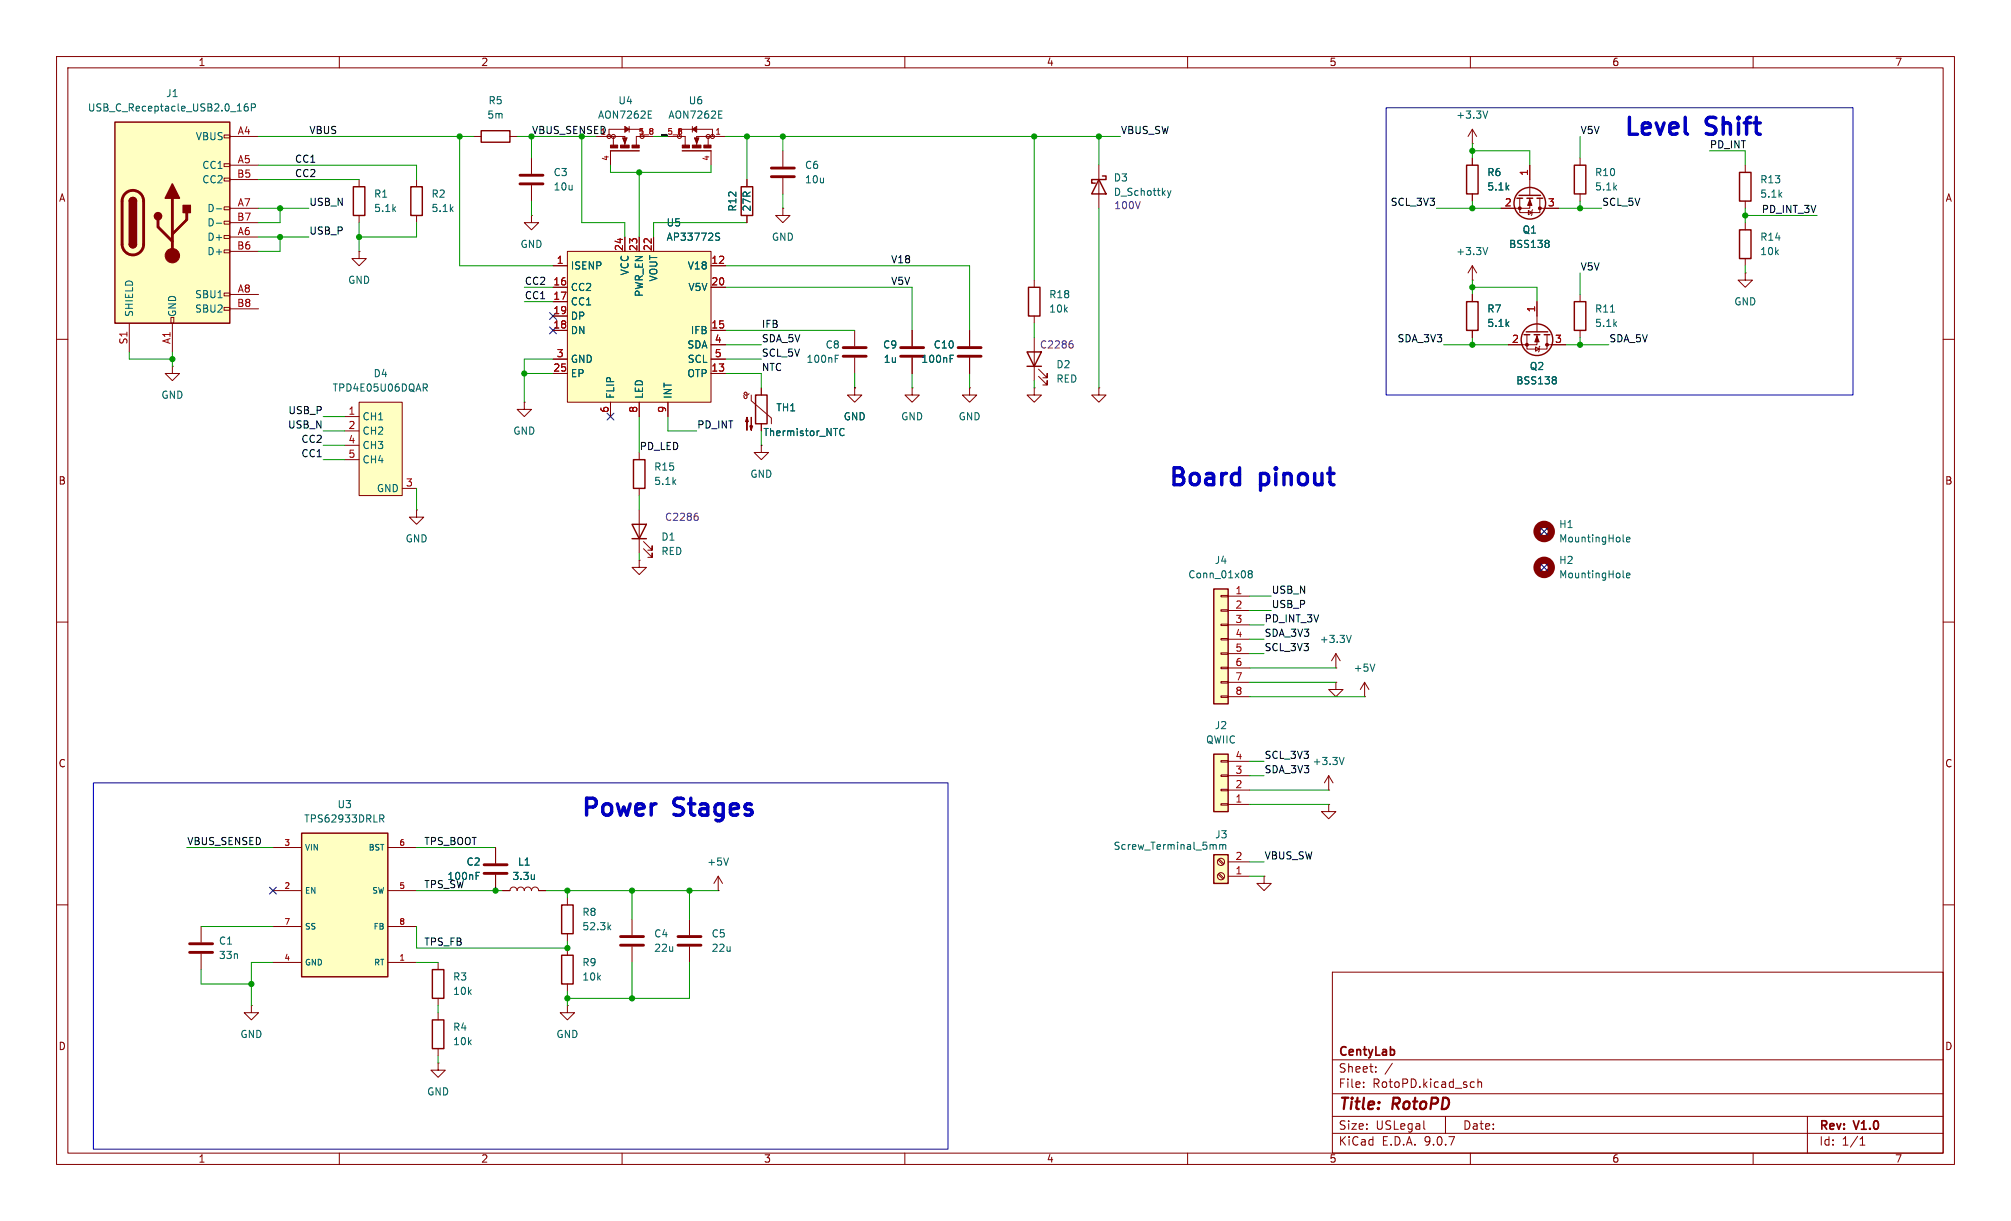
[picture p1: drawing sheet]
<svg xmlns="http://www.w3.org/2000/svg" width="356mm" height="216mm" viewBox="0 0 356 216" stroke-linecap="round" stroke-linejoin="round" font-family="sans-serif">
<g fill="none" stroke="#840000" stroke-width=".18">
<path d="M10 10h335.6v195.9h-335.6zM12 12h331.6v191.9h-331.6zM60 10v2M110 10v2M160 10v2M210 10v2M260 10v2M310 10v2M63.5 31.8v1.2M63.5 38.1v1.3M10 60h2M343.6 60h2"/>
<path d="M113 99.1v1.2h1.3l-1.3 1.3-1.2-1.3h1.2M113 99.1h.1M113 90.2v7.6M113.8 97l1.5 1.6v-.8v.8h-.7M113.8 95.8l1.5 1.5v-.8v.8h-.7M10 110h2M236.2 118.1h.1M236.2 115.6l-.7 1.2M236.2 115.6l.8 1.2M236.2 115.6v2.5M343.6 110h2M236.2 120.7v1.2h1.3l-1.3 1.3-1.3-1.3h1.3"/>
<path d="M236.2 120.7h.1M241.3 123.2h.1M241.3 120.7l-.8 1.2M241.3 120.7l.8 1.2M241.3 120.7v2.5M10 160h2M235.6 171.9h108v32h-108zM343.6 160h2M235.6 197.4h108M235.6 193.4h108M235.6 187.4h108M241.1 192.1v.2"/>
<path d="M241.1 191.4v.1M243.3 189.4v.2M243.3 188.7v.1M246.2 188l-1.3 1.9M251.8 199.6l.2 .1M255.6 197.4v3M260.3 191.3l.4 .1M260.7 192.2l-.4 .1M261.3 191.4l.3-.1 .3 .1 .1 .9M261.3 190.8v1.5M319.6 197.4v6.5M60 203.9v2"/>
<path d="M110 203.9v2M160 203.9v2M210 203.9v2M235.6 200.4h108M260 203.9v2M310 203.9v2M328.9 202.5h.9M328.9 201.4l.4-.4v1.5"/>
</g>
<path d="M62.5 33h2v5.1h-2zM111.8 92.7h2.5l-1.3 2.6zM111.8 95.3h2.5" fill="none" stroke="#840000" stroke-width=".25"/>
<path d="M238.9 112.3l-.4 1.3M243.1 117.4l-.4 1.3" fill="none" stroke="#006464" stroke-width=".18"/>
<path d="M123.1 90.7h.2M123.2 91.2l.3 .3v.3l-.3 .2" fill="none" stroke="#840084" stroke-width=".18"/>
<path d="M53.3 147.3h15.3v25.4h-15.3z" fill="#ffffc2"/>
<path d="M53.3 147.3h15.3v25.4h-15.3z" fill="none" stroke="#840000" stroke-width=".25"/>
<path d="M48.3 149.9h5M48.3 157.5h5M68.6 149.9h5.1M68.6 157.5h5.1M48.3 170.2h5M48.3 163.8h5M68.6 170.2h5.1M68.6 163.8h5.1" fill="none" stroke="#840000" stroke-width=".18"/>
<path d="M67.2 144.1h.4l.3 .2-.1 .4-.6 .1M67.5 144.8l.4 .6" fill="none" stroke="#006464" stroke-width=".18"/>
<path d="M214.6 151.1h2.6v5.1h-2.6z" fill="#ffffc2"/>
<path d="M72.6 33h2.1v5.1h-2.1zM181.9 50.8h2v5.1h-2zM181.6 62.2h2.5l-1.2 2.6zM181.6 64.8h2.5M112 81.3h2v5.1h-2zM214.6 151.1h2.6v5.1h-2.6z" fill="none" stroke="#840000" stroke-width=".25"/>
<g fill="none" stroke="#840000" stroke-width=".18">
<path d="M73.7 31.8v1.2M73.7 38.1v1.3M63.5 44.5v1.2h1.3l-1.3 1.3-1.3-1.3h1.3M63.5 44.5h.1M151.1 58.4v2.8M161.3 58.4v2.8M171.4 58.4v2.8M182.9 49.5v1.3M182.9 55.9v1.3M182.9 59.7v7.6M260.3 49.5h.1M260.3 47l-.7 1.3"/>
<path d="M260.3 47l.8 1.3M260.3 47v2.5M92.7 71.1v1.3h1.3l-1.3 1.3-1.3-1.3h1.3M92.7 71.1h.1M151.1 68.6v1.3h1.3l-1.3 1.2-1.2-1.2h1.2M151.1 68.6h.1M151.1 63.2v2.8M161.3 68.6v1.3h1.3l-1.3 1.2-1.3-1.2h1.3M161.3 68.6h.1M161.3 63.2v2.8M171.4 63.2v2.8M182.9 68.6v1.3h1.2l-1.2 1.2-1.3-1.2h1.3"/>
<path d="M182.9 68.6h.1M183.6 66.5l1.6 1.6v-.8v.8h-.8M183.6 65.3l1.6 1.5v-.8v.8h-.8M194.3 68.6v1.3h1.3l-1.3 1.2-1.3-1.2h1.3M194.3 68.6h.1M113 80v1.3M113 86.4v1.2M215.4 154.6l.9 .8M215.4 152.1l.9 .8M215.6 154.4l.8 .9M215.6 151.9l.8 .8M217.2 154.9h3.8"/>
<path d="M217.2 152.4h3.8M223.5 154.9v1.3h1.3l-1.3 1.3-1.3-1.3h1.3M223.5 154.9h.1M121.9 162.6v2.8M121.9 167.4v2.8M77.5 188v1.2h1.2l-1.2 1.3-1.3-1.3h1.3M77.5 188h.1"/>
<circle cx="215.9" cy="154.9" r=".63"/>
<circle cx="215.9" cy="152.4" r=".63"/>
</g>
<path d="M263.1 43.8l-.5 1.2M147.7 63.4h.4M147.7 62.8h.6M168 63.4h.4M168 62.8h.6M215 149.4l.1 .8M215.7 149.3v.9M215.7 149.5l.3-.2 .2 .2M216.2 149.5l.2-.2 .3 .1 .1 .8M216.2 149.5v.7" fill="none" stroke="#006464" stroke-width=".18"/>
<path d="M149.1 61.5h4.1M149.1 63h4.1M159.3 61.5h4M159.3 63h4M169.4 61.5h4.1M169.4 63h4.1M119.9 165.6h4.1M119.9 167.1h4.1" fill="none" stroke="#840000" stroke-width=".51"/>
<path d="M189.4 60.3h.2M189.5 60.8l.3 .2v.3l-.3 .2" fill="none" stroke="#840084" stroke-width=".18"/>
<path d="M20.3 21.6h20.3v35.6h-20.3z" fill="#ffffc2"/>
<g fill="none" stroke="#840000" stroke-width=".18">
<path d="M39.6 23.9h1v.5h-1zM39.6 29h1v.5h-1zM39.6 31.5h1v.5h-1zM39.6 36.6h1v.5h-1zM39.6 39.1h1v.5h-1zM40.6 24.1h5.1M40.6 29.2h5.1M40.6 31.8h5.1M40.6 36.8h5.1M40.6 39.4h5.1M83.8 24.1h1.3M90.2 24.1h1.2"/>
<path d="M94 38.1v1.3h1.2l-1.2 1.2-1.3-1.2h1.3M94 38.1h.1M94 27.9v2.8M94 32.8v2.8M105.4 24.1h5.1v1.6M107.9 26.7v2.5M108.5 24.1v1.6M110.1 24.4h.8l-.4 1zM110.5 22.4l.8 .5-.8 .5zM111.3 22.4v1M112.5 24.1v1.6M113 24.1h2.6"/>
<path d="M113.5 22.9h-5.8v1.2M118.1 24.1h3.1v1.6M120.1 22.9h5.9v1.2M122.4 22.9l.8-.5v1zM122.4 22.4v1M122.8 24.4h.8l-.4 1zM125.2 24.1v1.6M125.7 26.7v2.5M128.3 24.1h-5.1v1.6M22.9 57.2v5M30.2 56.1h.5v1.1h-.5zM30.5 57.2v5"/>
<path d="M39.6 41.7h1v.5h-1zM39.6 44.2h1v.5h-1zM39.6 51.8h1v.5h-1zM39.6 54.4h1v.5h-1zM40.6 41.9h5.1M40.6 44.5h5.1M40.6 52.1h5.1M40.6 54.6h5.1M260.3 52.1v1.2M260.3 58.4v1.3M270 59.2v2.5h3.6v-2.5M271.8 59.2v1.8h-5.1"/>
<path d="M271.8 53.3v5.4M279.4 52.1v1.2M279.4 58.4v1.3M171.4 68.6v1.3h1.3l-1.3 1.2-1.2-1.2h1.2M171.4 68.6h.1M271.5 61.3l.7 .4-.7 .4zM272.3 61.2l-.1 .1v.8l-.2 .1M273.6 61h3.3"/>
<circle cx="107.7" cy="24.1" r=".36"/>
<circle cx="108.5" cy="24.1" r=".36"/>
<circle cx="125.2" cy="24.1" r=".36"/>
<circle cx="126" cy="24.1" r=".36"/>
</g>
<g fill="none" stroke="#840000" stroke-width=".25">
<path d="M20.3 21.6h20.3v35.6h-20.3zM22.9 35.6a.64 .64 0 0 1 .6-.7 .64 .64 0 0 1 .6 .7M85.1 23.1h5.1v2h-5.1zM107.9 26.7h5.1M110.5 25l.2-.5h-.5l.3 .6M110.6 22.6l.4 .3-.4 .2zM120.6 26.7h5.1M122.7 22.9l.4-.3v.5zM123.2 25l-.3-.5h.5l-.2 .6M22.9 43.2a.64 .64 0 0 0 .6 .6 .64 .64 0 0 0 .6-.6M259.3 53.3h2.1v5.1h-2.1zM269.5 59.2h1"/>
<path d="M269.9 58.7h3.8M271.3 59.2h1M273 59.2h1.1M278.4 53.3h2v5.1h-2z"/>
<circle cx="271.8" cy="60.1" r="2.79"/>
</g>
<path d="M22.1 34.2a1.9 1.9 0 0 1 2.1-.4 1.9 1.9 0 0 1 1.2 1.8v7.6a1.91 1.91 0 0 1-1.9 1.9 1.91 1.91 0 0 1-1.9-1.9v-7.8l.2-.6zM27.9 38.9v1.2l2.6 2.6M30.5 35.1v10.1M33 37.6v1.3l-2.5 2.5M91.9 31h4.1M91.9 32.5h4.1" fill="none" stroke="#840000" stroke-width=".51"/>
<g fill="#840000" stroke="#840000" stroke-width=".25">
<path d="M22.9 35.6h1.2v7.6h-1.2z"/>
<path d="M23 35.1a.64 .64 0 0 1 .7-.1 .64 .64 0 0 1 .4 .6h-1.2z"/>
<path d="M22.9 43.2h1.2a.64 .64 0 0 1-.6 .6 .64 .64 0 0 1-.6-.6z"/>
<path d="M30.5 32.5l1.2 2.6h-2.5z"/>
<path d="M32.4 36.3h1.3v1.3h-1.3z"/>
<circle cx="27.9" cy="38.2" r=".63"/>
</g>
<g fill="#840000" stroke="#840000" stroke-width=".18">
<path d="M271.8 59.4l.4 1.1h-.8z"/>
<path d="M120.6 25.7h1.3v.5h-1.3z"/>
<path d="M122.4 25.7h1.6v.5h-1.6z"/>
<path d="M124.5 25.7h1.2v.5h-1.2z"/>
<path d="M111.8 25.7h1.2v.5h-1.2z"/>
<path d="M109.7 25.7h1.6v.5h-1.6z"/>
<path d="M107.9 25.7h1.3v.5h-1.3z"/>
<circle cx="30.5" cy="45.2" r="1.27"/>
<circle cx="273.6" cy="61" r=".25"/>
<circle cx="270" cy="61" r=".25"/>
</g>
<g fill="none" stroke="#006464" stroke-width=".18">
<path d="M43.8 18.4h-.4a.86 .86 0 0 0 0 1.2l.4-.1 .1-.4-.2-.3-.4 .1-.1 .2M44.4 19h.7l.1-.2-.1-.3-.7-.1v1.2M114.6 19.6h.6M127.1 19.6h.6M38.3 36.9h.9M38.3 39.5h.9M114.6 20.9h.6M127.1 20.9h.6M284.8 55.2h.7M275 66.6l.2 .3-.2 .3 .2 .2v.2l-.2 .3M287 95.6l.2 .2M287.6 95.4l.6-.1v-.3h-.4l-.2 .2 .1 .6h.5"/>
<path d="M287 102l.2 .2M287.6 101.8l.6-.2v-.2l-.4-.1-.2 .2 .1 .6h.5"/>
</g>
<g fill="none" stroke="#840000" stroke-width="1.3">
<circle cx="273.1" cy="94" r="1.27"/>
<circle cx="273.1" cy="100.3" r="1.27"/>
</g>
<path d="M214.6 104.1h2.6v20.4h-2.6z" fill="#ffffc2"/>
<path d="M214.6 104.1h2.6v20.4h-2.6z" fill="none" stroke="#840000" stroke-width=".25"/>
<g fill="none" stroke="#840000" stroke-width=".18">
<path d="M215.9 105.3h1.3v.2h-1.3zM215.9 107.8h1.3v.3h-1.3zM215.9 110.4h1.3v.2h-1.3zM215.9 112.9h1.3v.3h-1.3zM215.9 115.4h1.3v.3h-1.3zM215.9 118h1.3v.2h-1.3zM217.2 105.4h3.8M217.2 108h3.8M217.2 110.5h3.8M217.2 113h3.8M217.2 115.6h3.8M217.2 118.1h3.8"/>
<path d="M215.9 120.5h1.3v.3h-1.3zM215.9 123.1h1.3v.2h-1.3zM217.2 120.7h3.8M217.2 123.2h3.8"/>
</g>
<path d="M220.9 101.5l-.2-.3 .2-.3h.3l.2 .3-.2 .3M220.9 101.5l-.2 .2 .1 .4 .1 .1 .4-.1 .1-.2v-.2l-.2-.2M220.9 101.5h.3" fill="none" stroke="#006464" stroke-width=".18"/>
<path d="M100.3 44.5h25.4v26.6h-25.4z" fill="#ffffc2"/>
<g fill="none" stroke="#840000" stroke-width=".18">
<path d="M97.8 47h2.5M97.8 50.8h2.5M97.8 53.3h2.5M97.8 55.9h2.5M97.8 58.4h2.5M100.3 44.5h25.4v26.6h-25.4zM110.5 41.9v2.6M113 41.9v2.6M115.6 41.9v2.6M125.7 47h2.6M125.7 50.8h2.6M125.7 58.4h2.6"/>
<path d="M97.8 63.5h2.5M97.8 66h2.5M107.9 71.1v2.6M113 71.1v2.6M118.1 71.1v2.6M125.7 63.5h2.6M125.7 66h2.6M125.7 61h2.6M234.9 142.2v1.3h1.3l-1.3 1.3-1.2-1.3h1.2M234.9 142.2h.1"/>
</g>
<path d="M126.8 41.8l.3 .1 .1 .3-.2 .3h-.3M126.8 41.2l.4 .1" fill="none" stroke="#006464" stroke-width=".18"/>
<path d="M214.6 133.4h2.6v10.1h-2.6z" fill="#ffffc2"/>
<path d="M214.6 133.4h2.6v10.1h-2.6z" fill="none" stroke="#840000" stroke-width=".25"/>
<path d="M215.9 139.6h1.3v.2h-1.3zM215.9 137h1.3v.3h-1.3zM215.9 134.5h1.3v.2h-1.3zM217.2 139.7h3.8M217.2 137.2h3.8M217.2 134.6h3.8M234.9 139.7h.1M234.9 137.2l-.7 1.2M234.9 137.2l.8 1.2M234.9 137.2v2.5M215.9 142.1h1.3v.3h-1.3zM217.2 142.2h3.8" fill="none" stroke="#840000" stroke-width=".18"/>
<path d="M237.7 133.9l-.5 1.3" fill="none" stroke="#006464" stroke-width=".18"/>
<path d="M63.5 71.1h7.6v16.5h-7.6z" fill="#ffffc2"/>
<g fill="none" stroke="#840000" stroke-width=".18">
<path d="M132.1 31.8v1.2M132.1 38.1v1.3M138.4 36.8v1.3h1.3l-1.3 1.3-1.2-1.3h1.2M138.4 36.8h.1M138.4 26.7v2.8M138.4 31.5v2.8M194.3 29.2v7.6M260.3 25.4h.1M260.3 22.9v2.5M260.3 27.9v1.3M260.3 34.3v1.3M260.3 22.9l-.7 1.2"/>
<path d="M260.3 22.9l.8 1.2M268.7 35.1v2.5h3.6v-2.5M270.3 37.2l.6 .4-.6 .4zM270.5 35.1v1.7h-5.1M270.5 29.2v5.3M271 37.1l-.1 .1v.8l-.1 .1M272.3 36.8h3.3M279.4 27.9v1.3M279.4 34.3v1.3M308.6 29.2v1.3M308.6 35.6v1.2M308.6 39.4v1.2"/>
<path d="M97.8 47h2.5M97.8 50.8h2.5M97.8 53.3h2.5M97.8 55.9h2.5M97.8 58.4h2.5M110.5 41.9v2.6M113 41.9v2.6M115.6 41.9v2.6M125.7 47h2.6M125.7 50.8h2.6M125.7 58.4h2.6M161.3 58.4v2.8"/>
<path d="M171.4 58.4v2.8M260.3 52.1v1.2M260.3 58.4v1.3M271.8 53.3v2.6M308.6 48.3v1.2h1.3l-1.3 1.3-1.3-1.3h1.3M308.6 48.3h.1M308.6 45.7v1.3M30.5 64.8v1.2h1.2l-1.2 1.3-1.3-1.3h1.3M30.5 64.8h.1M61 73.7h2.5M61 76.2h2.5M61 78.7h2.5"/>
<path d="M63.5 71.1h7.6v16.5h-7.6zM97.8 63.5h2.5M97.8 66h2.5M107.9 71.1v2.6M113 71.1v2.6M118.1 71.1v2.6M125.7 61h2.6M125.7 63.5h2.6M125.7 66h2.6M132.5 69.6l-.3 .2-.3 .1-.3-.2v-.2l.3-.2 .2 .2v.8l-.2 .2-.2-.1-.3-.4M132.8 69.9v1l3.6 3v1M134.6 78.7v1.3h1.3l-1.3 1.3-1.3-1.3h1.3"/>
<path d="M134.6 78.7h.1M134.6 68.6v1.3M134.6 74.9v1.3M151.1 68.6h.1M161.3 63.2v2.8M171.4 63.2v2.8M266.7 61h2.5M274.3 61h2.6M61 81.3h2.5M71.1 86.4h2.6M73.7 90.2v1.2h1.2l-1.2 1.3-1.3-1.3h1.3M73.7 90.2h.1"/>
<path d="M87.6 149.9v2.8M87.6 154.7v2.8M88.9 157.5h1.3a.64 .64 0 0 1 .6-.7 .64 .64 0 0 1 .6 .7 .64 .64 0 0 1 .7-.7 .64 .64 0 0 1 .6 .7 .64 .64 0 0 1 .6-.7 .64 .64 0 0 1 .7 .7 .64 .64 0 0 1 .6-.7 .64 .64 0 0 1 .6 .7h1.3M100.3 158.8v1.2M127 157.5h.1M127 154.9l-.8 1.3M127 154.9l.8 1.3M127 154.9v2.6M35.6 163.8v2.8M35.6 168.7v2.8M44.4 177.8v1.3h1.3l-1.3 1.2-1.2-1.2h1.2M44.4 177.8h.1"/>
<path d="M77.5 170.2v1.3M77.5 176.5v1.3M77.5 179.1v1.2M100.3 177.8v1.3h1.3l-1.3 1.2-1.2-1.2h1.2M100.3 177.8h.1M100.3 165.1v1.3M100.3 167.6v1.3M100.3 174v1.3M111.8 162.6v2.8M111.8 167.4v2.8M77.5 185.4v1.3"/>
</g>
<g fill="none" stroke="#006464" stroke-width=".18">
<path d="M263.1 19.6l-.5 1.3M206.5 33.7l.3 .9M206.8 34.6l-.3 .4M207.1 33.7l-.3 .9M126.8 41.8l.3 .1 .1 .3-.2 .3h-.3M126.8 41.2l.4 .1M273.7 42.5l.2 .2-.2 .3 .2 .3v.2l-.2 .3M74.8 67.9h.5l.3 .2-.2 .4-.6 .1M75.1 68.6l.5 .6M148.5 76.5l.2 .5h.3l.3-.1M149.3 75.9l-.3-.1h-.3l-.2 .5M168 63.4h.4"/>
<path d="M168 62.8h.6M275 66.6l.2 .3-.2 .3 .2 .2v.2l-.2 .3M84.2 154.9h.4M84.2 154.2h.6M94.5 154.7v.8M94.5 155.4l-.1 .1M128.8 151.7l-.4 1.3M107.6 163.9l.4 .5M108 163.6l-.5 .4"/>
</g>
<g fill="none" stroke="#840000" stroke-width=".25">
<path d="M131.1 33h2v5.1h-2zM194.3 31.8l1.3 2.5h-2.6zM194.9 31.1h.7v.7h-2.6v.6h.7M259.3 29.2h2.1v5.1h-2.1zM268.2 35.1h1M268.6 34.5h3.8M270 35.1h1M271.8 35.1h1M278.4 29.2h2v5.1h-2zM307.6 30.5h2v5.1h-2zM307.6 40.6h2v5.1h-2zM133.6 69.9h2v5h-2z"/>
<path d="M76.5 171.5h2v5h-2zM99.3 160h2v5.1h-2zM99.3 168.9h2v5.1h-2zM76.5 180.3h2v5.1h-2z"/>
<circle cx="270.5" cy="35.9" r="2.79"/>
</g>
<g fill="#840000" stroke="#840000" stroke-width=".18">
<path d="M270.5 35.3l.4 1h-.8z"/>
<path d="M132.1 73.8l.2 .7h-.5l.3-.7v2.3z"/>
<path d="M132.8 73.8v2.3l-.2-.8h.5l-.3 .8z"/>
<circle cx="272.3" cy="36.8" r=".25"/>
<circle cx="268.7" cy="36.8" r=".25"/>
</g>
<path d="M136.4 29.7h4.1M136.4 31.2h4.1M85.6 152.9h4.1M85.6 154.4h4.1M33.5 166.9h4.1M33.5 168.4h4.1M109.7 165.6h4.1M109.7 167.1h4.1" fill="none" stroke="#840000" stroke-width=".51"/>
<g fill="none" stroke="#009600" stroke-width=".18">
<path d="M45.7 24.1h38.1M45.7 29.2h28v2.6M45.7 36.8h8.9M45.7 31.8h17.8M49.5 36.8v2.6h-3.8M63.5 39.4v5.1M73.7 39.4v2.5h-10.2M81.3 24.1v22.9h16.5M91.4 24.1h11.5v15.3h7.6v2.5M94 24.1v3.8M94 35.6v2.5M107.9 29.2v1.3h17.8v-1.3"/>
<path d="M113 30.5v11.4M115.6 24.1h2.5M128.3 24.1h69.8M132.1 39.4h-16.5v2.5M132.1 24.1v7.7M138.4 24.1v2.6M138.4 34.3v2.5M182.9 24.1v25.4M194.3 24.1v5.1M194.3 36.8v31.8M254 36.8h11.4M260.3 25.4v2.5"/>
<path d="M260.3 35.6v1.2M260.3 26.7h10.2v2.5M275.6 36.8h7.6M279.4 24.1v3.8M279.4 35.6v1.2M302.3 26.7h6.3v2.5M308.6 38.1h12.7M308.6 36.8v2.6M45.7 41.9h8.9M49.5 41.9v2.6h-3.8M92.7 50.8h5.1M92.7 53.3h5.1"/>
<path d="M128.3 50.8h33v7.6M128.3 47h43.1v11.4M128.3 58.4h22.8M182.9 57.2v2.5M260.3 50.8h11.5v2.5M260.3 49.5v2.6M260.3 59.7v1.3M279.4 48.3v3.8M279.4 59.7v1.3M308.6 47v1.3M22.9 62.2v1.3h7.6M30.5 62.2v2.6"/>
<path d="M57.1 76.2h3.9M57.1 78.7h3.9M57.1 73.7h3.9M92.7 66h5.1M97.8 63.5h-5.1v7.6M113 73.7v6.3M118.1 73.7v2.5h5.1M128.3 63.5h6.3M128.3 66h6.3v2.6M128.3 61h6.3M134.6 76.2v2.5M151.1 66v2.6"/>
<path d="M161.3 66v2.6M171.4 66v2.6M182.9 67.3v1.3M255.3 61h11.4M276.9 61h7.6M57.1 81.3h3.9M73.7 86.4v3.8M113 87.6v2.6M113 97.8v1.3M221 118.1h15.2M221 105.4h3.8M221 115.6h2.5"/>
<path d="M221 113h2.5M221 108h3.8M221 110.5h2.5M221 120.7h15.2M221 123.2h20.3M221 137.2h2.5M221 134.6h2.5M221 139.7h13.9M33 149.9h15.3M73.7 149.9h13.9M73.7 157.5h15.2M96.5 157.5h30.5"/>
<path d="M100.3 157.5v1.3M111.8 157.5v5.1M121.9 157.5v5.1M221 152.4h2.5M221 142.2h13.9M221 154.9h2.5M35.6 171.5v2.5h8.8M35.6 163.8h12.7M48.3 170.2h-3.9v7.6M73.7 163.8v3.8h26.6v-1.2M73.7 170.2h3.8M77.5 177.8v1.3"/>
<path d="M100.3 175.3v2.5M111.8 170.2v6.3M121.9 170.2v6.3h-21.6M77.5 186.7v1.3"/>
</g>
<path d="M97.2 57.8l1.2 1.2M97.2 55.3l1.2 1.2M98.4 57.8l-1.2 1.2M98.4 55.3l-1.2 1.2M107.3 73.1l1.3 1.2M108.6 73.1l-1.3 1.2M272.4 99.7l1.3 1.2M272.4 93.4l1.3 1.2M273.7 99.7l-1.3 1.2M273.7 93.4l-1.3 1.2M47.7 156.9l1.2 1.2M48.9 156.9l-1.2 1.2" fill="none" stroke="#000084" stroke-width=".18"/>
<path d="M245.1 19.1h82.6v50.8h-82.6zM16.5 138.4h151.1v64.8h-151.1z" fill="none" stroke="#0000c2" stroke-width=".18"/>
<g fill="#009600" stroke="#009600" stroke-width=".18">
<circle cx="308.6" cy="38.1" r=".46"/>
<circle cx="132.1" cy="24.1" r=".46"/>
<circle cx="138.4" cy="24.1" r=".46"/>
<circle cx="182.9" cy="24.1" r=".46"/>
<circle cx="194.3" cy="24.1" r=".46"/>
<circle cx="113" cy="30.5" r=".46"/>
<circle cx="260.3" cy="26.7" r=".46"/>
<circle cx="260.3" cy="36.8" r=".46"/>
<circle cx="279.4" cy="61" r=".46"/>
<circle cx="260.3" cy="61" r=".46"/>
<circle cx="279.4" cy="36.8" r=".46"/>
<circle cx="260.3" cy="50.8" r=".46"/>
<circle cx="63.5" cy="41.9" r=".46"/>
<circle cx="49.5" cy="36.8" r=".46"/>
<circle cx="49.5" cy="41.9" r=".46"/>
<circle cx="30.5" cy="63.5" r=".46"/>
<circle cx="111.8" cy="157.5" r=".46"/>
<circle cx="121.9" cy="157.5" r=".46"/>
<circle cx="111.8" cy="176.5" r=".46"/>
<circle cx="100.3" cy="157.5" r=".46"/>
<circle cx="100.3" cy="176.5" r=".46"/>
<circle cx="92.7" cy="66" r=".46"/>
<circle cx="81.3" cy="24.1" r=".46"/>
<circle cx="44.4" cy="174" r=".46"/>
<circle cx="87.6" cy="157.5" r=".46"/>
<circle cx="100.3" cy="167.6" r=".46"/>
</g>
<g font-size="4.2" fill="#0000c2">
<text x="287" y="24.1">Level</text>
<text x="301.9" y="24.1">Shift</text>
<text x="206.5" y="86.1">Board</text>
<text x="223" y="86.1">pinout</text>
<text x="102.6" y="144.5">Power</text>
<text x="119.4" y="144.5">Stages</text>
</g>
<g font-size="2.8" fill="#840000">
<text x="236.6" y="196.8">Title:</text>
<text x="246.3" y="196.8">RotoPD</text>
</g>
<g font-size="2.1" fill="#840000">
<text x="236.6" y="189.9">Sheet:</text>
<text x="236.6" y="187.1">CentyLab</text>
<text x="236.6" y="192.6">File:</text>
<text x="242.7" y="192.6">RotoPD.kicad_sch</text>
<text x="236.6" y="202.8">KiCad</text>
<text x="236.6" y="200">Size:</text>
<text x="243.3" y="200">USLegal</text>
<text x="244.3" y="202.8">E.D.A.</text>
<text x="251.9" y="202.8">9.0.7</text>
<text x="258.6" y="200">Date:</text>
<text x="321.6" y="200.2">Rev:</text>
<text x="321.6" y="202.8">Id:</text>
<text x="325.7" y="202.8">1/1</text>
<text x="328" y="200.2">V1.0</text>
</g>
<g font-size="1.8" fill="#840000">
<text x="35" y="11.9">1</text>
<text x="85" y="11.9">2</text>
<text x="135" y="11.9">3</text>
<text x="185" y="11.9">4</text>
<text x="235" y="11.9">5</text>
<text x="285" y="11.9">6</text>
<text x="335" y="11.9">7</text>
<text x="10.3" y="35.9">A</text>
<text x="343.9" y="35.9">A</text>
<text x="10.3" y="85.9">B</text>
<text x="343.9" y="85.9">B</text>
<text x="10.3" y="135.9">C</text>
<text x="343.9" y="135.9">C</text>
<text x="10.3" y="185.9">D</text>
<text x="343.9" y="185.9">D</text>
<text x="35" y="205.8">1</text>
<text x="85" y="205.8">2</text>
<text x="135" y="205.8">3</text>
<text x="185" y="205.8">4</text>
<text x="235" y="205.8">5</text>
<text x="285" y="205.8">6</text>
<text x="335" y="205.8">7</text>
</g>
<g font-size="1.8" fill="#006464">
<text x="29.3" y="17.4">J1</text>
<text x="15.4" y="19.9">USB_C_Receptacle_USB2.0_16P</text>
<text x="86.1" y="21.2">5m</text>
<text x="86.3" y="18.6">R5</text>
<text x="105.6" y="21.2">AON7262E</text>
<text x="109.2" y="18.6">U4</text>
<text x="118.1" y="21.2">AON7262E</text>
<text x="121.7" y="18.6">U6</text>
<text x="257.4" y="21.2">+3.3V</text>
<text x="34.5" y="25">VBUS</text>
<text x="35.7" y="30.1">CC1</text>
<text x="35.7" y="32.6">CC2</text>
<text x="66" y="35.2">R1</text>
<text x="76.2" y="35.2">R2</text>
<text x="97.8" y="31.3">C3</text>
<text x="97.8" y="33.9">10u</text>
<text x="142.2" y="30.1">C6</text>
<text x="142.2" y="32.6">10u</text>
<text x="196.9" y="32.3">D3</text>
<text x="196.9" y="34.8">D_Schottky</text>
<text x="262.9" y="31.3">R6</text>
<text x="262.9" y="33.9">5.1k</text>
<text x="281.9" y="33.9">5.1k</text>
<text x="281.9" y="31.3">R10</text>
<text x="311.2" y="35.2">5.1k</text>
<text x="311.2" y="32.6">R13</text>
<text x="36.6" y="37.7">D-</text>
<text x="36.6" y="40.2">D-</text>
<text x="66" y="37.7">5.1k</text>
<text x="76.2" y="37.7">5.1k</text>
<text x="117.8" y="40.2">U5</text>
<text x="130.4" y="37.5" transform="rotate(-90 130.4 37.5)">R12</text>
<text x="132.9" y="37.5" transform="rotate(-90 132.9 37.5)">27R</text>
<text x="269.1" y="41.5">Q1</text>
<text x="36.6" y="42.8">D+</text>
<text x="36.6" y="45.3">D+</text>
<text x="91.9" y="44">GND</text>
<text x="100.8" y="47.9">ISENP</text>
<text x="117.8" y="42.8">AP33772S</text>
<text x="121.5" y="47.9">V18</text>
<text x="136.4" y="42.8">GND</text>
<text x="257.4" y="45.3">+3.3V</text>
<text x="266.7" y="44">BSS138</text>
<text x="311.2" y="45.3">10k</text>
<text x="311.2" y="42.8">R14</text>
<text x="34.4" y="52.9">SBU1</text>
<text x="61.5" y="50.4">GND</text>
<text x="100.8" y="51.7">CC2</text>
<text x="111.4" y="48.8" transform="rotate(-90 111.4 48.8)">VCC</text>
<text x="113.9" y="52.6" transform="rotate(-90 113.9 52.6)">PWR_EN</text>
<text x="116.4" y="49.9" transform="rotate(-90 116.4 49.9)">VOUT</text>
<text x="121.6" y="51.7">V5V</text>
<text x="185.4" y="52.9">R18</text>
<text x="23.7" y="56.1" transform="rotate(-90 23.7 56.1)">SHIELD</text>
<text x="31.3" y="56.1" transform="rotate(-90 31.3 56.1)">GND</text>
<text x="34.4" y="55.5">SBU2</text>
<text x="100.8" y="54.2">CC1</text>
<text x="100.8" y="56.7">DP</text>
<text x="100.8" y="59.3">DN</text>
<text x="122.1" y="59.3">IFB</text>
<text x="185.4" y="55.5">10k</text>
<text x="262.9" y="55.5">R7</text>
<text x="262.9" y="58">5.1k</text>
<text x="281.9" y="58">5.1k</text>
<text x="281.9" y="55.5">R11</text>
<text x="306.6" y="54.2">GND</text>
<text x="100.8" y="64.4">GND</text>
<text x="121.5" y="61.8">SDA</text>
<text x="121.5" y="64.4">SCL</text>
<text x="142.5" y="64.4">100nF</text>
<text x="145.9" y="61.8">C8</text>
<text x="156.1" y="61.8">C9</text>
<text x="156.2" y="64.4">1u</text>
<text x="162.8" y="64.4">100nF</text>
<text x="165" y="61.8">C10</text>
<text x="186.7" y="65.3">D2</text>
<text x="270.4" y="65.6">Q2</text>
<text x="28.4" y="70.7">GND</text>
<text x="58.7" y="69.4">TPD4E05U06DQAR</text>
<text x="66" y="66.9">D4</text>
<text x="100.8" y="66.9">EP</text>
<text x="108.8" y="70.6" transform="rotate(-90 108.8 70.6)">FLIP</text>
<text x="113.9" y="70.6" transform="rotate(-90 113.9 70.6)">LED</text>
<text x="119" y="70.6" transform="rotate(-90 119 70.6)">INT</text>
<text x="121.5" y="66.9">OTP</text>
<text x="186.7" y="67.9">RED</text>
<text x="268" y="68.2">BSS138</text>
<text x="64" y="74.5">CH1</text>
<text x="64" y="77.1">CH2</text>
<text x="90.7" y="77.1">GND</text>
<text x="134.9" y="77.3">Thermistor_NTC</text>
<text x="137.2" y="72.9">TH1</text>
<text x="149.1" y="74.5">GND</text>
<text x="159.3" y="74.5">GND</text>
<text x="169.4" y="74.5">GND</text>
<text x="64" y="79.6">CH3</text>
<text x="64" y="82.1">CH4</text>
<text x="115.6" y="83.4">R15</text>
<text x="66.5" y="87.2">GND</text>
<text x="115.6" y="86">5.1k</text>
<text x="132.6" y="84.7">GND</text>
<text x="116.8" y="95.8">D1</text>
<text x="275.6" y="93.6">H1</text>
<text x="71.6" y="96.1">GND</text>
<text x="116.8" y="98.3">RED</text>
<text x="214.7" y="99.9">J4</text>
<text x="275.6" y="96.1">MountingHole</text>
<text x="275.6" y="99.9">H2</text>
<text x="210" y="102.5">Conn_01x08</text>
<text x="275.6" y="102.5">MountingHole</text>
<text x="233.3" y="113.9">+3.3V</text>
<text x="239.3" y="119">+5V</text>
<text x="213.2" y="131.7">QWIIC</text>
<text x="214.7" y="129.1">J2</text>
<text x="232" y="135.5">+3.3V</text>
<text x="59.6" y="143.1">U3</text>
<text x="53.7" y="145.6">TPS62933DRLR</text>
<text x="214.8" y="148.4">J3</text>
<text x="79" y="155.8">100nF</text>
<text x="82.4" y="153.3">C2</text>
<text x="90.5" y="155.8">3.3u</text>
<text x="91.5" y="153.3">L1</text>
<text x="125" y="153.3">+5V</text>
<text x="196.8" y="150.5">Screw_Terminal_5mm</text>
<text x="38.6" y="167.2">C1</text>
<text x="102.9" y="162.2">R8</text>
<text x="102.9" y="164.7">52.3k</text>
<text x="115.6" y="166">C4</text>
<text x="125.7" y="166">C5</text>
<text x="38.6" y="169.8">33n</text>
<text x="80" y="173.6">R3</text>
<text x="102.9" y="171">R9</text>
<text x="102.9" y="173.6">10k</text>
<text x="115.6" y="168.5">22u</text>
<text x="125.7" y="168.5">22u</text>
<text x="80" y="176.1">10k</text>
<text x="42.4" y="183.7">GND</text>
<text x="80" y="182.5">R4</text>
<text x="80" y="185">10k</text>
<text x="98.3" y="183.7">GND</text>
<text x="75.4" y="193.9">GND</text>
</g>
<g font-size="1.8" fill="#a90000">
<text x="41.9" y="23.9">A4</text>
<text x="41.9" y="29">A5</text>
<text x="41.8" y="31.5">B5</text>
<text x="270.3" y="31.2" transform="rotate(-90 270.3 31.2)">1</text>
<text x="41.8" y="39.1">B7</text>
<text x="41.9" y="36.6">A7</text>
<text x="41.9" y="41.7">A6</text>
<text x="266" y="36.6">2</text>
<text x="273.6" y="36.6">3</text>
<text x="41.8" y="44.2">B6</text>
<text x="98.4" y="46.7">1</text>
<text x="110.2" y="44.5" transform="rotate(-90 110.2 44.5)">24</text>
<text x="112.8" y="44.5" transform="rotate(-90 112.8 44.5)">23</text>
<text x="115.3" y="44.5" transform="rotate(-90 115.3 44.5)">22</text>
<text x="125.7" y="46.7">12</text>
<text x="41.9" y="51.8">A8</text>
<text x="97.7" y="50.5">16</text>
<text x="97.7" y="53.1">17</text>
<text x="125.7" y="50.5">20</text>
<text x="41.8" y="54.4">B8</text>
<text x="97.7" y="55.6">19</text>
<text x="97.7" y="58.2">18</text>
<text x="125.7" y="58.2">15</text>
<text x="271.5" y="55.3" transform="rotate(-90 271.5 55.3)">1</text>
<text x="22.6" y="61" transform="rotate(-90 22.6 61)">S1</text>
<text x="30.2" y="60.9" transform="rotate(-90 30.2 60.9)">A1</text>
<text x="97.7" y="65.8">25</text>
<text x="98.4" y="63.2">3</text>
<text x="125.7" y="65.8">13</text>
<text x="126.3" y="60.7">4</text>
<text x="126.3" y="63.2">5</text>
<text x="267.3" y="60.7">2</text>
<text x="274.9" y="60.7">3</text>
<text x="61.5" y="73.4">1</text>
<text x="61.5" y="75.9">2</text>
<text x="107.7" y="73.1" transform="rotate(-90 107.7 73.1)">6</text>
<text x="112.8" y="73.1" transform="rotate(-90 112.8 73.1)">8</text>
<text x="117.9" y="73.1" transform="rotate(-90 117.9 73.1)">9</text>
<text x="61.5" y="78.5">4</text>
<text x="61.5" y="81">5</text>
<text x="71.7" y="86.1">3</text>
<text x="218.4" y="105.2">1</text>
<text x="218.4" y="107.7">2</text>
<text x="218.4" y="110.2">3</text>
<text x="218.4" y="112.8">4</text>
<text x="218.4" y="115.3">5</text>
<text x="218.4" y="117.9">6</text>
<text x="218.4" y="120.4">7</text>
<text x="218.4" y="122.9">8</text>
<text x="218.4" y="136.9">3</text>
<text x="218.4" y="134.4">4</text>
<text x="218.4" y="142">1</text>
<text x="218.4" y="139.4">2</text>
<text x="218.4" y="154.7">1</text>
<text x="218.4" y="152.1">2</text>
</g>
<g font-size="1.8" fill="#0f0f0f">
<text x="54.6" y="23.8">VBUS</text>
<text x="198.1" y="23.8">VBUS_SW</text>
<text x="279.4" y="23.8">V5V</text>
<text x="52.1" y="28.9">CC1</text>
<text x="302.3" y="26.3">PD_INT</text>
<text x="52.1" y="31.4">CC2</text>
<text x="54.6" y="36.5">USB_N</text>
<text x="54.6" y="41.6">USB_P</text>
<text x="245.8" y="36.5">SCL_3V3</text>
<text x="283.2" y="36.5">SCL_5V</text>
<text x="311.4" y="37.8">PD_INT_3V</text>
<text x="157.5" y="46.6">V18</text>
<text x="279.4" y="47.9">V5V</text>
<text x="92.7" y="53">CC1</text>
<text x="92.7" y="50.5">CC2</text>
<text x="157.5" y="50.5">V5V</text>
<text x="134.6" y="58.1">IFB</text>
<text x="134.6" y="60.6">SDA_5V</text>
<text x="134.6" y="65.7">NTC</text>
<text x="134.6" y="63.2">SCL_5V</text>
<text x="247" y="60.6">SDA_3V3</text>
<text x="284.5" y="60.6">SDA_5V</text>
<text x="50.8" y="75.9">USB_N</text>
<text x="50.9" y="73.3">USB_P</text>
<text x="123.2" y="75.9">PD_INT</text>
<text x="53.2" y="80.9">CC1</text>
<text x="53.2" y="78.4">CC2</text>
<text x="113" y="79.7">PD_LED</text>
<text x="224.8" y="107.6">USB_P</text>
<text x="224.8" y="105.1">USB_N</text>
<text x="223.5" y="112.7">SDA_3V3</text>
<text x="223.5" y="110.1">PD_INT_3V</text>
<text x="223.5" y="115.2">SCL_3V3</text>
<text x="223.5" y="134.3">SCL_3V3</text>
<text x="223.5" y="136.8">SDA_3V3</text>
<text x="33" y="149.5">VBUS_SENSED</text>
<text x="74.9" y="149.5">TPS_BOOT</text>
<text x="223.5" y="152.1">VBUS_SW</text>
<text x="74.9" y="157.1">TPS_SW</text>
<text x="74.9" y="167.3">TPS_FB</text>
</g>
<text font-size="1.8" fill="#009600" x="94" y="23.8">VBUS_SENSED</text>
<g font-size="1.8" fill="#840084">
<text x="196.9" y="37.2">100V</text>
<text x="183.8" y="61.8">C2286</text>
<text x="117.5" y="92.3">C2286</text>
</g>
<text font-size="1.4" fill="#0f0f0f" x="106.1" y="23.9">1</text>
<g font-size="1.4" fill="#a90000">
<text x="112.8" y="23.9">5_8</text>
<text x="117.9" y="23.9">5_8</text>
<text x="126.4" y="23.9">1</text>
<text x="107.7" y="28.6" transform="rotate(-90 107.7 28.6)">4</text>
<text x="125.5" y="28.6" transform="rotate(-90 125.5 28.6)">4</text>
<text x="50.2" y="149.6">3</text>
<text x="70.5" y="149.6">6</text>
<text x="50.2" y="157.2">2</text>
<text x="70.5" y="157.2">5</text>
<text x="50.2" y="163.6">7</text>
<text x="70.5" y="163.6">8</text>
<text x="50.2" y="169.9">4</text>
<text x="70.5" y="169.9">1</text>
</g>
<g font-size="1.4" fill="#006464">
<text x="53.8" y="150.6">VIN</text>
<text x="65.1" y="150.6">BST</text>
<text x="53.8" y="158.2">EN</text>
<text x="65.7" y="158.2">SW</text>
<text x="53.8" y="164.6">SS</text>
<text x="65.9" y="164.6">FB</text>
<text x="53.8" y="170.9">GND</text>
<text x="66" y="170.9">RT</text>
</g>
<text font-size=".4" fill="#0f0f0f" x="116.8" y="24.1">NMOS</text>
</svg>
